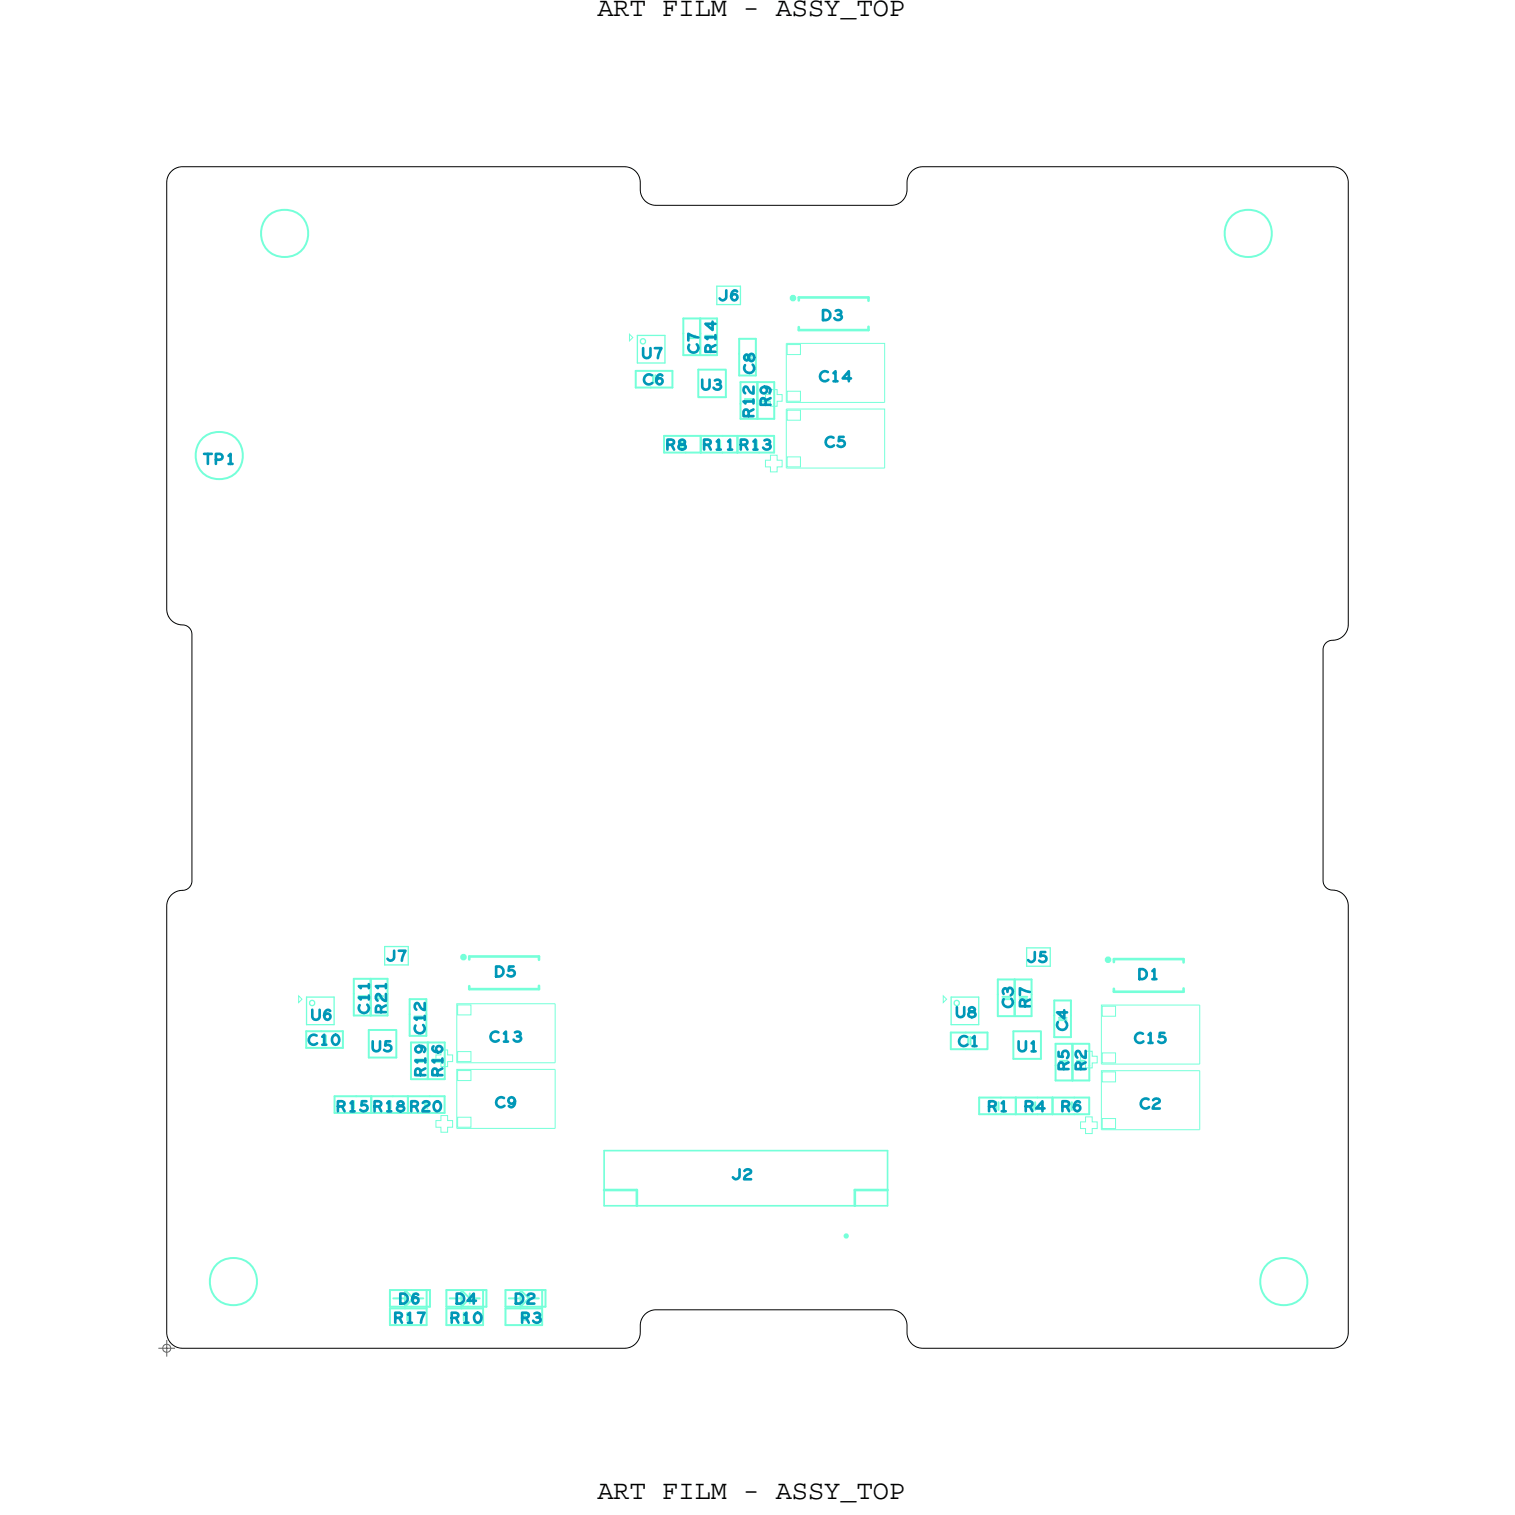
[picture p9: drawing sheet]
<svg xmlns="http://www.w3.org/2000/svg" width="115mm" height="115mm" viewBox="0 0 115 115" stroke-linecap="round" stroke-linejoin="round" font-family="sans-serif">
<!-- layer: Board Outline -->
<path d="M13 13.1l.5-.3 .4-.1h33.7a1.2 1.2 0 0 1 1.2 1.2v.7a1.2 1.2 0 0 0 1.2 1h18a1.2 1.2 0 0 0 1.1-1.2v-.6a1.2 1.2 0 0 1 1.2-1.1h31.3a1.2 1.2 0 0 1 1.1 1.2v33.8a1.36 1.36 0 0 1-1.5 1.1l-.3 .3-.1 .4v17.6a.81 .81 0 0 0 1 .7 1.2 1.2 0 0 1 .9 1.2v32.6a1.2 1.2 0 0 1-1.2 1.1h-31.3a1.2 1.2 0 0 1-1.1-1.2v-.6a1.2 1.2 0 0 0-1.2-1.1h-18a1.2 1.2 0 0 0-1.1 1.2v.6a1.2 1.2 0 0 1-1.2 1.1h-33.8a1.2 1.2 0 0 1-1.1-1.2v-32.6a1.36 1.36 0 0 1 1.5-1.1l.3-.3 .1-.4v-18.8a.81 .81 0 0 0-1-.7 1.2 1.2 0 0 1-.9-1.2v-32.5l.1-.5z" fill="none" stroke="#000" stroke-width=".08"/>
<!-- layer: Components -->
<g fill="none" stroke="#75ffd9" stroke-width=".08">
<path d="M47.9 25.5l.3 .2-.3 .3zM58.7 34.7h.5v.4h.4v.5h-.4v.3h-.5v-.3h-.4v-.5h.4zM58.7 29.7h.5v.4h.4v.5h-.4v.3h-.5v-.3h-.4v-.5h.4zM59.9 31.2h7.5v4.5h-7.5zM59.9 26.2h7.5v4.5h-7.5zM60 31.2h1v.8h-1zM60 34.8h1v.8h-1zM60 26.2h1v.8h-1zM60 29.8h1v.8h-1zM22.7 75.9l.3 .2-.3 .3zM33.6 80h.5v.4h.4v.5h-.4v.3h-.5v-.3h-.4v-.5h.4zM34.8 76.5h7.5v4.5h-7.5z"/>
<path d="M34.9 76.5h1v.8h-1zM71.8 75.9l.3 .2-.3 .3zM83.9 76.6h7.5v4.5h-7.5zM84 76.6h1v.8h-1zM33.2 85.4h.4v-.4h.5v.4h.4v.5h-.4v.3h-.5v-.3h-.4zM34.8 81.5h7.5v4.5h-7.5zM34.9 81.5h1v.8h-1zM34.9 85.1h1v.8h-1zM34.9 80.1h1v.8h-1zM82.7 85.1h.5v.4h.4v.5h-.4v.3h-.5v-.3h-.4v-.5h.4zM82.7 80.1h.5v.4h.4v.5h-.4v.3h-.5v-.3h-.4v-.5h.4zM83.9 81.6h7.5v4.5h-7.5z"/>
<path d="M84 81.6h1v.8h-1zM84 85.2h1v.8h-1zM84 80.2h1v.8h-1z"/>
</g>
<path d="M48.6 25.5h2.1v2.1h-2.1zM48.8 25.9l.2-.1 .2 .1v.2l-.2 .1-.2-.1zM54.6 21.8h1.8v1.4h-1.8zM23.4 75.9h2.1v2.1h-2.1zM23.6 76.3l.2-.1 .2 .1v.2l-.2 .1-.2-.1zM29.3 72.1h1.8v1.4h-1.8zM72.5 75.9h2.1v2.1h-2.1zM72.7 76.3l.2-.1 .2 .1v.2l-.2 .1-.2-.1zM78.2 72.2h1.8v1.4h-1.8z" fill="none" stroke="#75ffd9" stroke-width=".1"/>
<g fill="none" stroke="#75ffd9" stroke-width=".15">
<path d="M48.4 28.2h2.8v1.3h-2.8zM52 24.3h2.6v2.8h-2.6zM52.4 25.6h.6M52.4 25.8h.6M53.2 28.2h2.1v2.1h-2.1zM53.3 24.3v2.8M53.4 33.2v1.3M53.7 25.6h.6M53.7 25.8h.6M56.2 33.2v1.3h2.8v-1.3h-8.4v1.3h4.4M56.3 25.8h1.3v2.8h-1.3zM56.4 29.1h1.3v2.8h-1.3z"/>
<path d="M56.7 27.1h.5M56.7 27.3h.5M57.7 29.1h1.3v2.8h-1.3zM23.3 79.8v-1.3h2.8v1.3h-1.6M26.9 74.6h1.3v2.8h-1.3zM27.3 75.9h.6M27.3 76.1h.6M28.1 78.5h2.1v2.1h-2.1zM28.2 74.6h1.3v2.8h-1.3zM28.6 75.9h.6M28.6 76.1h.6M31.2 76.1h1.3v2.8h-1.3z"/>
<path d="M31.6 77.4h.5M31.6 77.6h.5M32.6 79.4v1.7M72.4 78.6h2.8v1.3h-2.8zM76 74.6h2.6v2.8h-2.6zM76.4 75.9h.5M76.4 76.1h.5M77.2 78.6h2.1v2.1h-2.1zM77.3 74.6v2.8M77.7 75.9h.5M77.7 76.1h.5M80.3 76.2h1.3v2.8h-1.3z"/>
<path d="M26.8 83.9v.5M27 83.9v.5M28.3 83.5v1.3h1.6M29.6 83.9v.5M29.7 99.7h2.8v1.2h-2.8zM29.7 98.3h3.1v1.2h-3.1zM29.8 83.9v.5M30 98.9h.8M30.8 98.3l.7 .6-.7 .6zM31 100v.6M31.1 83.5v1.3h2.8v-1.3h-8.4v1.3h1.6M31.2 100v.6"/>
<path d="M31.5 98.9h.7M31.5 98.5v.8M31.6 80.9h.6M31.6 80.7h.6M32.4 83.9v.5M32.5 98.3v1.2M32.5 83.9v.5M32.9 80.9h.6M32.9 80.7h.6M33.9 81.1v-1.7h-2.6v2.8h2.6M34 99.7h2.8v1.2h-2.8zM34 98.3h3.1v1.2h-3.1z"/>
<path d="M34.3 98.9h.8M35.1 98.3l.7 .6-.7 .6zM35.3 100v.6M35.5 100v.6M35.8 98.9h.7M35.8 98.5v.8M36.8 98.3v1.2M38.5 99.7h2.8v1.2h-2.8zM38.5 98.3h3.1v1.2h-3.1zM38.8 98.9h.8M39.6 98.3l.7 .6-.7 .6zM39.8 100v.6"/>
<path d="M40 100v.6M40.3 98.9h.7M40.3 98.5v.8M41.3 98.3v1.2M74.6 83.6h8.4v1.3h-8.4zM77.4 83.6v1.3M80.2 83.6v1.3M81.7 82.3v-2.8h-1.3v2.8h2.6v-2.8h-1.3v2.8"/>
<circle cx="21.7" cy="17.8" r="1.81"/>
<circle cx="95.1" cy="17.8" r="1.81"/>
<circle cx="16.7" cy="34.7" r="1.81"/>
<circle cx="17.8" cy="97.6" r="1.81"/>
<circle cx="97.8" cy="97.6" r="1.81"/>
</g>
<path d="M60.8 22.9v-.2h5.4v.2M66.2 24.9v.2h-5.4v-.2M35.7 73.1v-.2h5.4v.2M41.1 75.1v.2h-5.4v-.2M84.8 73.3v-.2h5.4v.2M90.2 75.3v.2h-5.4v-.2M46 90.6h2.5v1.2M64.4 94.1l.1-.1v.2zM67.6 90.6h-2.5v1.2" fill="none" stroke="#75ffd9" stroke-width=".2"/>
<path d="M46 87.6h21.6v4.2h-21.6z" fill="none" stroke="#75ffd9" stroke-width=".13"/>
<path d="M60.3 22.6h.1h.1v.2h-.1h-.1zM35.2 72.8h.1h.1v.2h-.1h-.1zM84.3 73h.1h.1v.2h-.1h-.1z" fill="none" stroke="#75ffd9" stroke-width=".25"/>
<!-- layer: Text -->
<g fill="none" stroke="#0097b7" stroke-width=".2">
<path d="M15.5 34.6h.6M15.8 34.6v.7M16.4 35h.4a.22 .22 0 0 0 .2-.2 .22 .22 0 0 0-.2-.2h-.4v.7M17.4 34.7l.2-.1v.7M17.4 35.3h.3M49 26.5v.6a.29 .29 0 0 0 .3 .2 .29 .29 0 0 0 .2-.2v-.6M49.6 28.6a.38 .38 0 0 0-.5 0 .38 .38 0 0 0 .1 .6 .38 .38 0 0 0 .5 0M49.9 26.5h.5l-.3 .8M50.4 28.6a.33 .33 0 0 0-.4 .1 .33 .33 0 0 0 0 .4 .23 .23 0 0 0 .3 .2 .23 .23 0 0 0 .1-.4 .23 .23 0 0 0-.3 0l-.1 .1M50.8 33.9h.4a.2 .2 0 0 0 .1-.2 .2 .2 0 0 0-.1-.2h-.4v.7M51.8 33.6v.2h.1a.24 .24 0 0 1 .2 .1 .24 .24 0 0 1 .1 .2 .28 .28 0 0 1-.3 .1 .28 .28 0 0 1-.2-.2l.5-.2a.22 .22 0 0 0-.2-.3 .22 .22 0 0 0-.2 .1zM53.1 26.2a.38 .38 0 0 1 0 .6 .38 .38 0 0 1-.5 0 .38 .38 0 0 1-.1-.5"/>
<path d="M53.2 25.7l-.8-.3v.5M53.5 28.9v.6a.29 .29 0 0 0 .3 .2 .29 .29 0 0 0 .2-.2v-.6M53.6 33.9h.3a.2 .2 0 0 0 .2-.2 .2 .2 0 0 0-.2-.2h-.3v.7M54.1 26.8v-.3a.2 .2 0 0 0-.2-.2 .2 .2 0 0 0-.2 .2v.3h.8M54.3 24.5v.6l-.6-.4h.8M54.5 29l.2-.1 .2 .1v.2l-.2 .1M54.5 25.7h-.8l.2 .1M54.6 33.6l.1-.1v.7M54.6 29.3h.2a.25 .25 0 0 1 0 .4 .25 .25 0 0 1-.4-.1v-.1M55.3 22.1v.6l-.3 .2-.2-.2M55.5 33.6l.1-.1v.7M56.1 22.2a.33 .33 0 0 0-.4 .1 .33 .33 0 0 0 0 .4 .23 .23 0 0 0 .3 .2 .23 .23 0 0 0 .1-.4 .23 .23 0 0 0-.3 0l-.1 .1"/>
<path d="M56.4 33.9h.3a.2 .2 0 0 0 .2-.2 .2 .2 0 0 0-.2-.2h-.3v.7M56.8 27l-.1 .2a.19 .19 0 0 0 .3 .2v-.1a.24 .24 0 0 1 .1-.3 .24 .24 0 0 1 .2 0 .28 .28 0 0 1 .1 .3 .28 .28 0 0 1-.2 .2l-.2-.4zM57 31.7v-.3a.2 .2 0 0 0-.2-.2 .2 .2 0 0 0-.2 .2v.3h.8M57.3 27.8a.38 .38 0 0 1 0 .5 .38 .38 0 0 1-.5 0 .38 .38 0 0 1-.1-.5M57.4 33.6l.1-.1v.7M57.4 29.4v.6a.67 .67 0 0 1-.5-.5l-.2 .1-.1 .2 .2 .2M57.4 30.6h-.8l.2 .1M58.2 29.5a.26 .26 0 0 1 .3 .3 .26 .26 0 0 1-.5 .1 .26 .26 0 0 1 .1-.4 .34 .34 0 0 1 .4 0 .34 .34 0 0 1 .1 .4M58.2 33.5h.3l.1 .1v.1l-.1 .1M58.3 30.8v-.3a.2 .2 0 0 0-.2-.2 .2 .2 0 0 0-.2 .2v.3h.8M62.7 23.6h.2a.39 .39 0 0 1 .3 .4 .39 .39 0 0 1-.3 .4h-.2zM63.1 28.3a.38 .38 0 0 0-.6 .1 .38 .38 0 0 0 .1 .5 .38 .38 0 0 0 .5 0"/>
<path d="M63.5 28.4l.1-.1v.7M63.5 33.3a.38 .38 0 0 0-.5 .1 .38 .38 0 0 0 0 .5 .38 .38 0 0 0 .5 0M63.5 29h.3M63.7 23.7l.2-.1 .2 .1v.2l-.2 .1M63.8 24h.2a.25 .25 0 0 1 0 .4 .25 .25 0 0 1-.4-.1v-.1M64.3 33.3h-.4v.3a.28 .28 0 0 1 .4 0 .28 .28 0 0 1 0 .4 .28 .28 0 0 1-.4 0l-.1-.1M64.8 28.8h-.6l.5-.5v.7M23.8 76.9v.6a.29 .29 0 0 0 .3 .2 .29 .29 0 0 0 .2-.2v-.6M24.1 78.9a.38 .38 0 0 0-.5 0 .38 .38 0 0 0 0 .6 .38 .38 0 0 0 .6 0M24.5 79l.2-.2v.8M25.1 77a.33 .33 0 0 0-.4 .1 .33 .33 0 0 0 0 .4 .23 .23 0 0 0 .3 .2 .23 .23 0 0 0 .1-.4 .23 .23 0 0 0-.3 0l-.1 .1M25.4 78.9a.35 .35 0 0 1 .5 .2 .35 .35 0 0 1-.2 .5 .37 .37 0 0 1-.4-.3 .37 .37 0 0 1 .1-.4z"/>
<path d="M28 76.5a.38 .38 0 0 1 0 .6 .38 .38 0 0 1-.5 0 .38 .38 0 0 1-.1-.5M28.1 75.1h-.8l.2 .2M28.1 76h-.8l.2 .1M28.4 79.3v.6a.29 .29 0 0 0 .3 .2 .29 .29 0 0 0 .2-.2v-.6M29 77.1v-.3a.2 .2 0 0 0-.2-.2 .2 .2 0 0 0-.2 .2v.3h.8M29.4 75.1h-.8l.2 .2M29.4 75.7v.5a.67 .67 0 0 1-.5-.5l-.2 .1-.1 .3 .2 .1M29.7 79.3h-.3l-.1 .3a.28 .28 0 0 1 .4 .1 .28 .28 0 0 1 0 .4 .28 .28 0 0 1-.4-.1M30 72.4v.6l-.3 .2-.2-.2M30.4 72.4h.5l-.3 .8M31.9 79.7a.26 .26 0 0 1 .3 .3 .26 .26 0 0 1-.5 .1 .26 .26 0 0 1 .1-.4 .34 .34 0 0 1 .4 0 .34 .34 0 0 1 .1 .4M32.2 78.1a.38 .38 0 0 1 0 .5 .38 .38 0 0 1-.5 0 .38 .38 0 0 1-.1-.5"/>
<path d="M32.3 76.4v.5a.67 .67 0 0 1-.5-.5l-.2 .1v.2l.1 .2M32.3 77.5h-.7l.1 .2M32.3 77.4v.3M33 79.7a.33 .33 0 0 0 .1 .4 .33 .33 0 0 0 .4 0 .23 .23 0 0 0 .2-.3 .23 .23 0 0 0-.4-.1 .23 .23 0 0 0 0 .4l.1 .1M37.8 73.6h.2a.39 .39 0 0 1 .3 .4 .39 .39 0 0 1-.3 .4h-.2zM38 78.6a.38 .38 0 0 0-.6 .1 .38 .38 0 0 0 .1 .5 .38 .38 0 0 0 .5 0M38.4 78.7l.1-.1v.7M39.1 73.6h-.3l-.1 .3a.28 .28 0 0 1 .4 .1 .28 .28 0 0 1 0 .4 .28 .28 0 0 1-.4-.1M39.2 78.6h.3l.1 .1v.1l-.1 .1M72.9 76.7v.6a.29 .29 0 0 0 .3 .2 .29 .29 0 0 0 .2-.2v-.6M73.6 79a.38 .38 0 0 0-.5 0 .38 .38 0 0 0 .1 .6 .38 .38 0 0 0 .5 0M73.8 76.8v.2l.2 .1a.24 .24 0 0 1 .2 0 .24 .24 0 0 1 .1 .3 .28 .28 0 0 1-.3 .1 .28 .28 0 0 1-.2-.3l.4-.2a.22 .22 0 0 0-.1-.3 .22 .22 0 0 0-.3 .1z"/>
<path d="M74.1 79.1l.1-.2v.8M76.7 75.4l-.1-.1h-.1l-.1 .2v.2M76.7 75.6l.1-.2a.25 .25 0 0 1 .3 0 .25 .25 0 0 1 0 .3l-.1 .1M77 76.1a.38 .38 0 0 1 0 .5 .38 .38 0 0 1-.5 0 .38 .38 0 0 1-.1-.5M77.6 79.3v.6a.29 .29 0 0 0 .3 .2 .29 .29 0 0 0 .2-.2v-.6M78.1 76.6v-.3a.2 .2 0 0 0-.2-.2 .2 .2 0 0 0-.2 .2v.3h.7M78.4 75.6l-.7-.3v.5M78.4 76.1l-.3 .2M78.6 79.5l.1-.2v.8M78.8 72.5v.6l-.3 .2-.2-.2M79.6 72.5h-.3l-.1 .3a.28 .28 0 0 1 .4 .1 .28 .28 0 0 1 0 .4 .28 .28 0 0 1-.4-.1M81.1 77v.6l-.6-.5h.8"/>
<path d="M81.2 77.8a.38 .38 0 0 1 0 .5 .38 .38 0 0 1-.6 .1 .38 .38 0 0 1 0-.5M86.8 73.8h.2a.39 .39 0 0 1 .3 .4 .39 .39 0 0 1-.3 .4h-.2zM87.1 78.7a.38 .38 0 0 0-.6 .1 .38 .38 0 0 0 .1 .5 .38 .38 0 0 0 .5 0M87.5 78.8l.1-.1v.7M87.5 79.4h.3M87.8 74l.1-.2v.8M87.8 74.6h.3M88.7 78.7h-.3l-.1 .3a.28 .28 0 0 1 .4 0 .28 .28 0 0 1 0 .4 .28 .28 0 0 1-.4 0l-.1-.1M25.7 84.3h.4a.2 .2 0 0 0 .1-.2 .2 .2 0 0 0-.1-.2h-.4v.7M26.7 84l.2-.1v.7M27.9 83.9h-.3l-.1 .3a.28 .28 0 0 1 .4 0 .28 .28 0 0 1 0 .4 .28 .28 0 0 1-.4 0l-.1-.1M28.5 84.3h.3a.2 .2 0 0 0 .2-.2 .2 .2 0 0 0-.2-.2h-.3v.7"/>
<path d="M29.5 84l.1-.1v.7M30.3 84v.2h.1a.24 .24 0 0 1 .3 .1 .24 .24 0 0 1 .1 .2 .28 .28 0 0 1-.4 .1 .28 .28 0 0 1-.1-.2l.4-.2a.22 .22 0 0 0-.1-.3 .22 .22 0 0 0-.3 .1zM30.5 98.5h.2a.39 .39 0 0 1 .4 .4 .39 .39 0 0 1-.4 .4h-.2zM31.3 84.3h.3a.2 .2 0 0 0 .2-.2 .2 .2 0 0 0-.2-.2h-.3v.7M31.8 100h.5l-.2 .8M31.9 98.6a.33 .33 0 0 0-.5 .1 .33 .33 0 0 0 0 .4 .23 .23 0 0 0 .3 .2 .23 .23 0 0 0 .1-.4 .23 .23 0 0 0-.3 0l-.1 .1M32 81.9v-.3a.2 .2 0 0 0-.2-.2 .2 .2 0 0 0-.2 .2v.3h.8M32.2 84a.24 .24 0 0 1 .3-.1 .24 .24 0 0 1 .1 .3 .55 .55 0 0 0-.4 .4h.5M32.4 80.8h-.8l.2 .1M33.1 84a.35 .35 0 0 1 .5 .2 .35 .35 0 0 1-.2 .4 .37 .37 0 0 1-.4-.2 .37 .37 0 0 1 .1-.4zM33.3 81.9v-.3a.2 .2 0 0 0-.2-.2 .2 .2 0 0 0-.2 .2v.3h.8M33.7 80.8h-.8l.2 .1"/>
<path d="M34.8 98.5h.2a.39 .39 0 0 1 .4 .4 .39 .39 0 0 1-.4 .4h-.2zM36.3 99.1h-.7l.5-.6v.8M38.4 83.6a.38 .38 0 0 0-.5 .1 .38 .38 0 0 0 0 .5 .38 .38 0 0 0 .5 0M39.2 83.9a.26 .26 0 0 1-.3 .2 .26 .26 0 0 1-.1-.4 .26 .26 0 0 1 .4 .1 .34 .34 0 0 1 0 .4 .34 .34 0 0 1-.4 .1M39.3 98.5h.2a.39 .39 0 0 1 .4 .4 .39 .39 0 0 1-.4 .4h-.2zM40.2 98.7a.24 .24 0 0 1 .3-.2 .24 .24 0 0 1 .1 .3 .55 .55 0 0 0-.4 .5h.5M56.3 89.1v.6l-.2 .1-.3-.1M56.7 89.2a.24 .24 0 0 1 .3-.2 .24 .24 0 0 1 .1 .4 .55 .55 0 0 0-.4 .4h.5M75.3 84.3h.4a.2 .2 0 0 0 .1-.2 .2 .2 0 0 0-.1-.2h-.4v.7M76.3 84l.2-.1v.7M78.1 84.3h.3a.2 .2 0 0 0 .2-.2 .2 .2 0 0 0-.2-.2h-.3v.7M78.6 80.1h.3"/>
<path d="M79.6 84.4h-.7l.5-.5v.7M80.6 80.1v.4h.4a.28 .28 0 0 1 0-.4 .28 .28 0 0 1 .4 0 .28 .28 0 0 1-.1 .4v.1M80.9 84.3h.3a.2 .2 0 0 0 .2-.2 .2 .2 0 0 0-.2-.2h-.3v.7M81 81.4v-.3a.2 .2 0 0 0-.2-.2 .2 .2 0 0 0-.2 .2v.3h.8M82.3 84a.33 .33 0 0 0-.4 0 .33 .33 0 0 0-.1 .4 .23 .23 0 0 0 .3 .2 .23 .23 0 0 0 .2-.3 .23 .23 0 0 0-.4-.1l-.1 .1M82.3 81.4v-.3a.2 .2 0 0 0-.2-.2 .2 .2 0 0 0-.2 .2v.3h.8M82.7 80v.6a.67 .67 0 0 1-.5-.5l-.2 .1-.1 .2 .2 .2M87.5 83.7a.38 .38 0 0 0-.5 .1 .38 .38 0 0 0 0 .5 .38 .38 0 0 0 .5 0M87.8 83.8a.24 .24 0 0 1 .3-.1 .24 .24 0 0 1 .2 .3 .55 .55 0 0 0-.5 .4h.5M30.1 100.4h.3a.2 .2 0 0 0 .2-.2 .2 .2 0 0 0-.2-.2h-.3v.8M31.1 100.1l.1-.1v.8M34.4 100.4h.3a.2 .2 0 0 0 .2-.2 .2 .2 0 0 0-.2-.2h-.3v.8"/>
<path d="M35.4 100.1l.1-.1v.8M36.2 100.1a.35 .35 0 0 1 .5 .2 .35 .35 0 0 1-.2 .4 .37 .37 0 0 1-.4-.2 .37 .37 0 0 1 .1-.4zM39.8 100.4h.3a.2 .2 0 0 0 .2-.2 .2 .2 0 0 0-.2-.2h-.3v.8M40.7 100.1l.2-.1 .2 .1v.1l-.1 .1"/>
</g>
<!-- layer: Drawing Origin -->
<path d="M12.1 102.7h1.2M12.5 102.5l.2-.1 .2 .1 .1 .2-.1 .2-.2 .1-.2-.1-.1-.2zM12.7 102.1v1.2" fill="none" stroke="#638b3a" stroke-width=".08"/>
<g font-size="2.1">
<text x="45.5" y="1.2">ART FILM - ASSY_TOP</text>
<text x="45.5" y="114.2">ART FILM - ASSY_TOP</text>
</g>
<g font-size=".8" fill="#75ffd9">
<text x="49" y="29.3">C6</text>
<text x="81.3" y="78.5" transform="rotate(-90 81.3 78.5)">C4</text>
</g>
<g font-size=".8" fill="#0097b7">
<text x="54.5" y="26.9" transform="rotate(-90 54.5 26.9)">R14</text>
<text x="50.7" y="34.2">R8</text>
<text x="53.5" y="34.2">R11 R13</text>
<text x="57.4" y="31.8" transform="rotate(-90 57.4 31.8)">R12</text>
<text x="58.7" y="31" transform="rotate(-90 58.7 31)">R9</text>
<text x="28.1" y="77.2" transform="rotate(-90 28.1 77.2)">C11</text>
<text x="29.4" y="77.2" transform="rotate(-90 29.4 77.2)">R21</text>
<text x="23.5" y="79.6">C10</text>
<text x="32.4" y="82" transform="rotate(-90 32.4 82)">R19</text>
<text x="33.7" y="82" transform="rotate(-90 33.7 82)">R16</text>
<text x="37.3" y="79.3">C13</text>
<text x="73" y="79.7">C1</text>
<text x="81.4" y="81.6" transform="rotate(-90 81.4 81.6)">R5</text>
<text x="82.7" y="81.6" transform="rotate(-90 82.7 81.6)">R2</text>
<text x="25.6" y="84.6">R15 R18 R20</text>
<text x="75.2" y="84.6">R1</text>
<text x="78" y="84.6">R4</text>
<text x="80.8" y="84.6">R6</text>
<text x="30" y="100.8">R17</text>
<text x="34.3" y="100.8">R10</text>
<text x="39.6" y="100.8">R3</text>
</g>
</svg>
